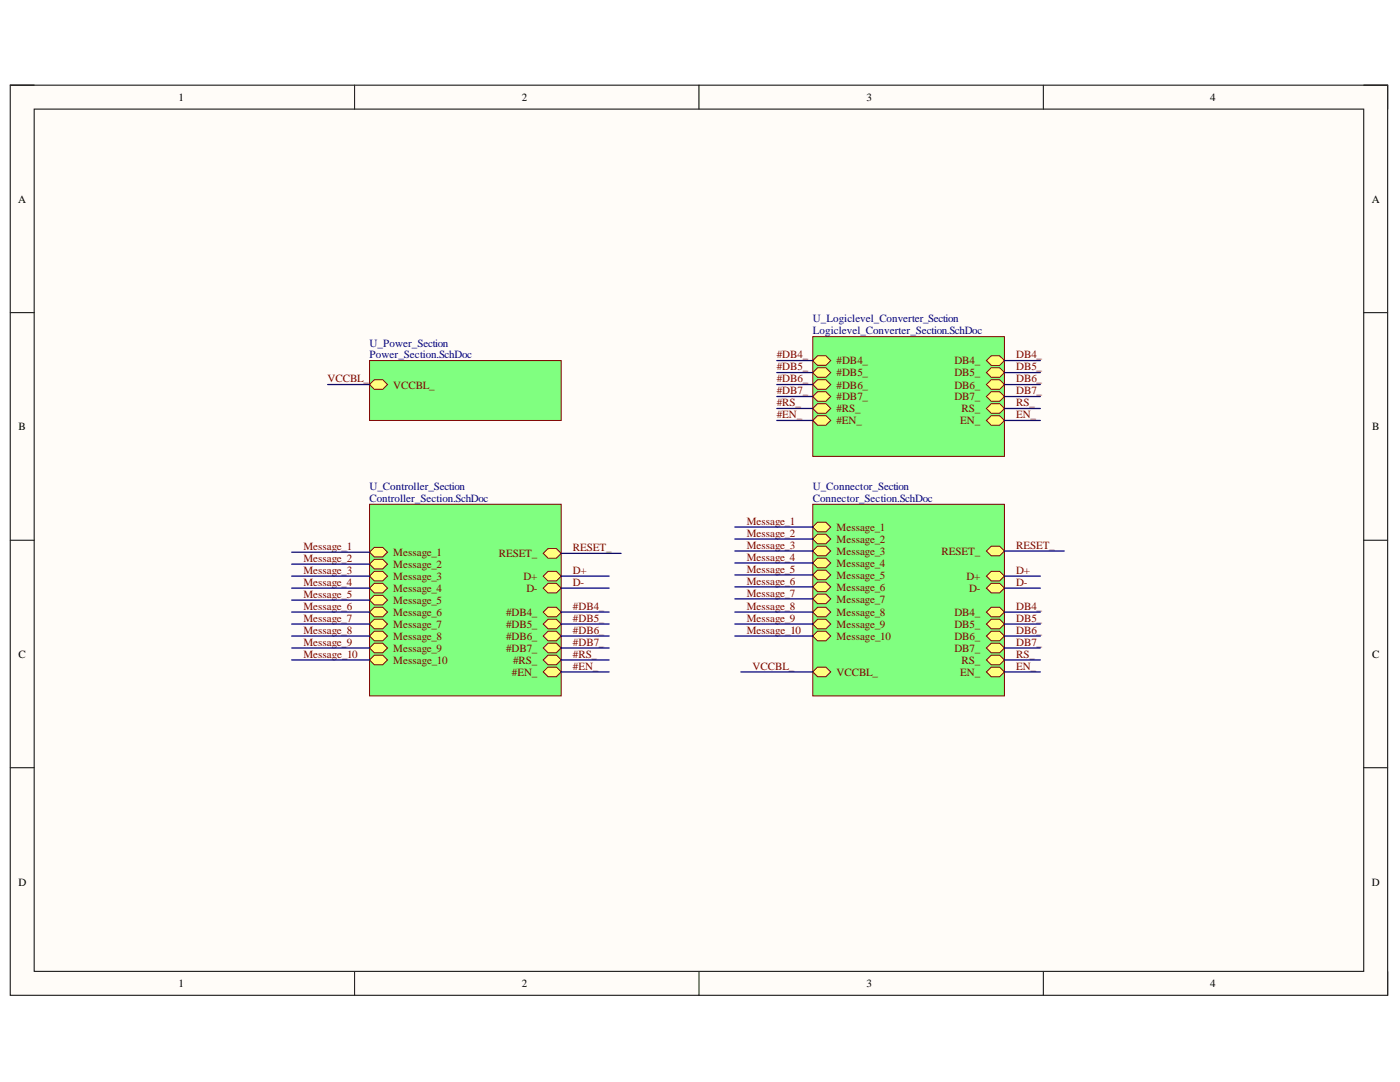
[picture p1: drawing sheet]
<svg xmlns="http://www.w3.org/2000/svg" width="279mm" height="216mm" viewBox="0 0 279 216" stroke-linecap="round" stroke-linejoin="round" font-family="sans-serif">
<path d="M2 17h274.9v181.6h-274.9z" fill-rule="evenodd" fill="#fffcf8"/>
<path d="M2 17h274.9v181.6h-274.9z" fill="none" stroke="#000" stroke-width=".2"/>
<path d="M6.8 21.8h265.4v172h-265.4z" fill-rule="evenodd" fill="#fffcf8"/>
<g fill="none" stroke="#000" stroke-width=".2">
<path d="M2 17h4.8M70.8 17v4.8M139.5 17v4.8M208.2 17v4.8M272.2 17h4.7v4.8M6.8 21.8h265.4v172h-265.4zM2 62.4h4.8M272.2 62.4h4.7M2 107.8h4.8M272.2 107.8h4.7M2 153.2h4.8M272.2 153.2h4.7"/>
<path d="M70.8 193.8v4.8M139.5 193.8v4.8M208.2 193.8v4.8M276.9 193.8v4.8"/>
</g>
<path d="M73.7 100.6h38.3v38.3h-38.3z" fill-rule="evenodd" fill="#80ff80"/>
<path d="M73.7 100.6h38.3v38.3h-38.3z" fill="none" stroke="#800000" stroke-width=".2"/>
<path d="M108.4 115l1-1h1.6l1 1-1 .9h-1.6z" fill-rule="evenodd" fill="#ffff80"/>
<path d="M108.4 115l1-1h1.6l1 1-1 .9h-1.6z" fill="none" stroke="#800000" stroke-width=".2"/>
<path d="M108.4 110.4l1-.9h1.6l1 .9-1 1h-1.6z" fill-rule="evenodd" fill="#ffff80"/>
<path d="M108.4 110.4l1-.9h1.6l1 .9-1 1h-1.6z" fill="none" stroke="#800000" stroke-width=".2"/>
<path d="M108.4 117.4l1-1h1.6l1 1-1 .9h-1.6z" fill-rule="evenodd" fill="#ffff80"/>
<path d="M108.4 117.4l1-1h1.6l1 1-1 .9h-1.6z" fill="none" stroke="#800000" stroke-width=".2"/>
<path d="M108.4 122.1l1-.9h1.6l1 .9-1 1h-1.6z" fill-rule="evenodd" fill="#ffff80"/>
<path d="M108.4 122.1l1-.9h1.6l1 .9-1 1h-1.6z" fill="none" stroke="#800000" stroke-width=".2"/>
<path d="M108.4 124.5l1-.9h1.6l1 .9-1 1h-1.6z" fill-rule="evenodd" fill="#ffff80"/>
<path d="M108.4 124.5l1-.9h1.6l1 .9-1 1h-1.6z" fill="none" stroke="#800000" stroke-width=".2"/>
<path d="M108.4 126.9l1-.9h1.6l1 .9-1 1h-1.6z" fill-rule="evenodd" fill="#ffff80"/>
<path d="M108.4 126.9l1-.9h1.6l1 .9-1 1h-1.6z" fill="none" stroke="#800000" stroke-width=".2"/>
<path d="M108.4 129.3l1-1h1.6l1 1-1 1h-1.6z" fill-rule="evenodd" fill="#ffff80"/>
<path d="M108.4 129.3l1-1h1.6l1 1-1 1h-1.6z" fill="none" stroke="#800000" stroke-width=".2"/>
<path d="M108.4 131.7l1-1h1.6l1 1-1 .9h-1.6z" fill-rule="evenodd" fill="#ffff80"/>
<path d="M108.4 131.7l1-1h1.6l1 1-1 .9h-1.6z" fill="none" stroke="#800000" stroke-width=".2"/>
<path d="M108.4 134.1l1-1h1.6l1 1-1 .9h-1.6z" fill-rule="evenodd" fill="#ffff80"/>
<path d="M108.4 134.1l1-1h1.6l1 1-1 .9h-1.6z" fill="none" stroke="#800000" stroke-width=".2"/>
<path d="M73.7 131.7l1-1h1.7l.9 1-.9 .9h-1.7z" fill-rule="evenodd" fill="#ffff80"/>
<path d="M73.7 131.7l1-1h1.7l.9 1-.9 .9h-1.7z" fill="none" stroke="#800000" stroke-width=".2"/>
<path d="M73.7 129.3l1-1h1.7l.9 1-.9 1h-1.7z" fill-rule="evenodd" fill="#ffff80"/>
<path d="M73.7 129.3l1-1h1.7l.9 1-.9 1h-1.7z" fill="none" stroke="#800000" stroke-width=".2"/>
<path d="M73.7 126.9l1-.9h1.7l.9 .9-.9 1h-1.7z" fill-rule="evenodd" fill="#ffff80"/>
<path d="M73.7 126.9l1-.9h1.7l.9 .9-.9 1h-1.7z" fill="none" stroke="#800000" stroke-width=".2"/>
<path d="M73.7 124.5l1-.9h1.7l.9 .9-.9 1h-1.7z" fill-rule="evenodd" fill="#ffff80"/>
<path d="M73.7 124.5l1-.9h1.7l.9 .9-.9 1h-1.7z" fill="none" stroke="#800000" stroke-width=".2"/>
<path d="M73.7 122.1l1-.9h1.7l.9 .9-.9 1h-1.7z" fill-rule="evenodd" fill="#ffff80"/>
<path d="M73.7 122.1l1-.9h1.7l.9 .9-.9 1h-1.7z" fill="none" stroke="#800000" stroke-width=".2"/>
<path d="M73.7 119.7l1-.9h1.7l.9 .9-.9 1h-1.7z" fill-rule="evenodd" fill="#ffff80"/>
<path d="M73.7 119.7l1-.9h1.7l.9 .9-.9 1h-1.7z" fill="none" stroke="#800000" stroke-width=".2"/>
<path d="M73.7 117.4l1-1h1.7l.9 1-.9 .9h-1.7z" fill-rule="evenodd" fill="#ffff80"/>
<path d="M73.7 117.4l1-1h1.7l.9 1-.9 .9h-1.7z" fill="none" stroke="#800000" stroke-width=".2"/>
<path d="M73.7 115l1-1h1.7l.9 1-.9 .9h-1.7z" fill-rule="evenodd" fill="#ffff80"/>
<path d="M73.7 115l1-1h1.7l.9 1-.9 .9h-1.7z" fill="none" stroke="#800000" stroke-width=".2"/>
<path d="M73.7 112.6l1-1h1.7l.9 1-.9 .9h-1.7z" fill-rule="evenodd" fill="#ffff80"/>
<path d="M73.7 112.6l1-1h1.7l.9 1-.9 .9h-1.7z" fill="none" stroke="#800000" stroke-width=".2"/>
<path d="M73.7 110.2l1-1h1.7l.9 1-.9 .9h-1.7z" fill-rule="evenodd" fill="#ffff80"/>
<path d="M73.7 110.2l1-1h1.7l.9 1-.9 .9h-1.7z" fill="none" stroke="#800000" stroke-width=".2"/>
<path d="M73.7 71.9h38.3v12h-38.3z" fill-rule="evenodd" fill="#80ff80"/>
<path d="M73.7 71.9h38.3v12h-38.3z" fill="none" stroke="#800000" stroke-width=".2"/>
<path d="M73.7 76.7l1-.9h1.7l.9 .9-.9 1h-1.7z" fill-rule="evenodd" fill="#ffff80"/>
<path d="M73.7 76.7l1-.9h1.7l.9 .9-.9 1h-1.7z" fill="none" stroke="#800000" stroke-width=".2"/>
<path d="M162.2 100.6h38.3v38.3h-38.3z" fill-rule="evenodd" fill="#80ff80"/>
<path d="M162.2 100.6h38.3v38.3h-38.3z" fill="none" stroke="#800000" stroke-width=".2"/>
<path d="M196.9 110l.9-1h1.7l1 1-1 .9h-1.7z" fill-rule="evenodd" fill="#ffff80"/>
<path d="M196.9 110l.9-1h1.7l1 1-1 .9h-1.7z" fill="none" stroke="#800000" stroke-width=".2"/>
<path d="M196.9 115l.9-1h1.7l1 1-1 .9h-1.7z" fill-rule="evenodd" fill="#ffff80"/>
<path d="M196.9 115l.9-1h1.7l1 1-1 .9h-1.7z" fill="none" stroke="#800000" stroke-width=".2"/>
<path d="M162.2 119.5l1-1h1.6l1 1-1 1h-1.6z" fill-rule="evenodd" fill="#ffff80"/>
<path d="M162.2 119.5l1-1h1.6l1 1-1 1h-1.6z" fill="none" stroke="#800000" stroke-width=".2"/>
<path d="M196.9 122.1l.9-.9h1.7l1 .9-1 1h-1.7z" fill-rule="evenodd" fill="#ffff80"/>
<path d="M196.9 122.1l.9-.9h1.7l1 .9-1 1h-1.7z" fill="none" stroke="#800000" stroke-width=".2"/>
<path d="M162.2 117.1l1-.9h1.6l1 .9-1 1h-1.6z" fill-rule="evenodd" fill="#ffff80"/>
<path d="M162.2 117.1l1-.9h1.6l1 .9-1 1h-1.6z" fill="none" stroke="#800000" stroke-width=".2"/>
<path d="M162.2 114.7l1-.9h1.6l1 .9-1 1h-1.6z" fill-rule="evenodd" fill="#ffff80"/>
<path d="M162.2 114.7l1-.9h1.6l1 .9-1 1h-1.6z" fill="none" stroke="#800000" stroke-width=".2"/>
<path d="M162.2 112.3l1-.9h1.6l1 .9-1 1h-1.6z" fill-rule="evenodd" fill="#ffff80"/>
<path d="M162.2 112.3l1-.9h1.6l1 .9-1 1h-1.6z" fill="none" stroke="#800000" stroke-width=".2"/>
<path d="M162.2 109.9l1-.9h1.6l1 .9-1 1h-1.6z" fill-rule="evenodd" fill="#ffff80"/>
<path d="M162.2 109.9l1-.9h1.6l1 .9-1 1h-1.6z" fill="none" stroke="#800000" stroke-width=".2"/>
<path d="M162.2 107.6l1-1h1.6l1 1-1 .9h-1.6z" fill-rule="evenodd" fill="#ffff80"/>
<path d="M162.2 107.6l1-1h1.6l1 1-1 .9h-1.6z" fill="none" stroke="#800000" stroke-width=".2"/>
<path d="M162.2 105.2l1-1h1.6l1 1-1 .9h-1.6z" fill-rule="evenodd" fill="#ffff80"/>
<path d="M162.2 105.2l1-1h1.6l1 1-1 .9h-1.6z" fill="none" stroke="#800000" stroke-width=".2"/>
<path d="M162.2 126.9l1-.9h1.6l1 .9-1 1h-1.6z" fill-rule="evenodd" fill="#ffff80"/>
<path d="M162.2 126.9l1-.9h1.6l1 .9-1 1h-1.6z" fill="none" stroke="#800000" stroke-width=".2"/>
<path d="M162.2 122.1l1-.9h1.6l1 .9-1 1h-1.6z" fill-rule="evenodd" fill="#ffff80"/>
<path d="M162.2 122.1l1-.9h1.6l1 .9-1 1h-1.6z" fill="none" stroke="#800000" stroke-width=".2"/>
<path d="M162.2 124.5l1-.9h1.6l1 .9-1 1h-1.6z" fill-rule="evenodd" fill="#ffff80"/>
<path d="M162.2 124.5l1-.9h1.6l1 .9-1 1h-1.6z" fill="none" stroke="#800000" stroke-width=".2"/>
<path d="M196.9 117.4l.9-1h1.7l1 1-1 .9h-1.7z" fill-rule="evenodd" fill="#ffff80"/>
<path d="M196.9 117.4l.9-1h1.7l1 1-1 .9h-1.7z" fill="none" stroke="#800000" stroke-width=".2"/>
<path d="M196.9 124.5l.9-.9h1.7l1 .9-1 1h-1.7z" fill-rule="evenodd" fill="#ffff80"/>
<path d="M196.9 124.5l.9-.9h1.7l1 .9-1 1h-1.7z" fill="none" stroke="#800000" stroke-width=".2"/>
<path d="M196.9 126.9l.9-.9h1.7l1 .9-1 1h-1.7z" fill-rule="evenodd" fill="#ffff80"/>
<path d="M196.9 126.9l.9-.9h1.7l1 .9-1 1h-1.7z" fill="none" stroke="#800000" stroke-width=".2"/>
<path d="M196.9 129.3l.9-1h1.7l1 1-1 1h-1.7z" fill-rule="evenodd" fill="#ffff80"/>
<path d="M196.9 129.3l.9-1h1.7l1 1-1 1h-1.7z" fill="none" stroke="#800000" stroke-width=".2"/>
<path d="M196.9 131.7l.9-1h1.7l1 1-1 1h-1.7z" fill-rule="evenodd" fill="#ffff80"/>
<path d="M196.9 131.7l.9-1h1.7l1 1-1 1h-1.7z" fill="none" stroke="#800000" stroke-width=".2"/>
<path d="M196.9 134.1l.9-1h1.7l1 1-1 .9h-1.7z" fill-rule="evenodd" fill="#ffff80"/>
<path d="M196.9 134.1l.9-1h1.7l1 1-1 .9h-1.7z" fill="none" stroke="#800000" stroke-width=".2"/>
<path d="M162.2 134.1l1-1h1.6l1 1-1 .9h-1.6z" fill-rule="evenodd" fill="#ffff80"/>
<path d="M162.2 134.1l1-1h1.6l1 1-1 .9h-1.6z" fill="none" stroke="#800000" stroke-width=".2"/>
<path d="M162.2 67.2h38.3v23.9h-38.3z" fill-rule="evenodd" fill="#80ff80"/>
<path d="M162.2 67.2h38.3v23.9h-38.3z" fill="none" stroke="#800000" stroke-width=".2"/>
<path d="M196.9 71.9l.9-.9h1.7l1 .9-1 1h-1.7z" fill-rule="evenodd" fill="#ffff80"/>
<path d="M196.9 71.9l.9-.9h1.7l1 .9-1 1h-1.7z" fill="none" stroke="#800000" stroke-width=".2"/>
<path d="M196.9 74.3l.9-.9h1.7l1 .9-1 1h-1.7z" fill-rule="evenodd" fill="#ffff80"/>
<path d="M196.9 74.3l.9-.9h1.7l1 .9-1 1h-1.7z" fill="none" stroke="#800000" stroke-width=".2"/>
<path d="M196.9 76.7l.9-.9h1.7l1 .9-1 1h-1.7z" fill-rule="evenodd" fill="#ffff80"/>
<path d="M196.9 76.7l.9-.9h1.7l1 .9-1 1h-1.7z" fill="none" stroke="#800000" stroke-width=".2"/>
<path d="M196.9 79.1l.9-.9h1.7l1 .9-1 1h-1.7z" fill-rule="evenodd" fill="#ffff80"/>
<path d="M196.9 79.1l.9-.9h1.7l1 .9-1 1h-1.7z" fill="none" stroke="#800000" stroke-width=".2"/>
<path d="M196.9 81.5l.9-1h1.7l1 1-1 1h-1.7z" fill-rule="evenodd" fill="#ffff80"/>
<path d="M196.9 81.5l.9-1h1.7l1 1-1 1h-1.7z" fill="none" stroke="#800000" stroke-width=".2"/>
<path d="M196.9 83.9l.9-1h1.7l1 1-1 1h-1.7z" fill-rule="evenodd" fill="#ffff80"/>
<path d="M196.9 83.9l.9-1h1.7l1 1-1 1h-1.7z" fill="none" stroke="#800000" stroke-width=".2"/>
<path d="M162.2 71.9l1-.9h1.6l1 .9-1 1h-1.6z" fill-rule="evenodd" fill="#ffff80"/>
<path d="M162.2 71.9l1-.9h1.6l1 .9-1 1h-1.6z" fill="none" stroke="#800000" stroke-width=".2"/>
<path d="M162.2 74.3l1-.9h1.6l1 .9-1 1h-1.6z" fill-rule="evenodd" fill="#ffff80"/>
<path d="M162.2 74.3l1-.9h1.6l1 .9-1 1h-1.6z" fill="none" stroke="#800000" stroke-width=".2"/>
<path d="M162.2 76.7l1-.9h1.6l1 .9-1 1h-1.6z" fill-rule="evenodd" fill="#ffff80"/>
<path d="M162.2 76.7l1-.9h1.6l1 .9-1 1h-1.6z" fill="none" stroke="#800000" stroke-width=".2"/>
<path d="M162.2 79.1l1-.9h1.6l1 .9-1 1h-1.6z" fill-rule="evenodd" fill="#ffff80"/>
<path d="M162.2 79.1l1-.9h1.6l1 .9-1 1h-1.6z" fill="none" stroke="#800000" stroke-width=".2"/>
<path d="M162.2 81.5l1-1h1.6l1 1-1 1h-1.6z" fill-rule="evenodd" fill="#ffff80"/>
<path d="M162.2 81.5l1-1h1.6l1 1-1 1h-1.6z" fill="none" stroke="#800000" stroke-width=".2"/>
<path d="M162.2 83.9l1-1h1.6l1 1-1 1h-1.6z" fill-rule="evenodd" fill="#ffff80"/>
<path d="M162.2 83.9l1-1h1.6l1 1-1 1h-1.6z" fill="none" stroke="#800000" stroke-width=".2"/>
<g fill="none" stroke="#000080" stroke-width=".25">
<path d="M65.4 76.7h8.3M155 76.7h7.2M155 71.9h7.2M155 74.3h7.2M155 79.1h7.2M200.5 76.7h7.1M200.5 71.9h7.1M200.5 74.3h7.1M200.5 79.1h7.1M155 81.5h7.2M155 83.9h7.2M200.5 81.5h7.1"/>
<path d="M200.5 83.9h7.1M58.2 115h15.5M58.2 117.4h15.5M58.2 119.7h15.5M58.2 112.6h15.5M58.2 110.2h15.5M112 110.4h12M112 115h9.6M112 117.4h9.6M146.7 109.9h15.5M146.7 119.5h15.5M146.7 117.1h15.5"/>
<path d="M146.7 114.7h15.5M146.7 107.6h15.5M146.7 105.2h15.5M146.7 112.3h15.5M200.5 110h11.9M200.5 115h7.1M200.5 117.4h7.1M58.2 126.9h15.5M58.2 124.5h15.5M58.2 122.1h15.5M58.2 129.3h15.5M58.2 131.7h15.5"/>
<path d="M112 126.9h9.6M112 124.5h9.6M112 122.1h9.6M112 129.3h9.6M112 131.7h9.6M112 134.1h9.6M146.7 126.9h15.5M146.7 124.5h15.5M146.7 122.1h15.5M147.9 134.1h14.3M200.5 126.9h7.1M200.5 124.5h7.1"/>
<path d="M200.5 122.1h7.1M200.5 129.3h7.1M200.5 131.7h7.1M200.5 134.1h7.1"/>
</g>
<g font-size="2.2">
<text x="35.6" y="20.1">1</text>
<text x="104.1" y="20.1">2</text>
<text x="173" y="20.1">3</text>
<text x="241.5" y="20.1">4</text>
<text x="3.6" y="40.4">A</text>
<text x="273.8" y="40.4">A</text>
<text x="3.7" y="85.8">B</text>
<text x="273.9" y="85.8">B</text>
<text x="3.7" y="131.3">C</text>
<text x="273.9" y="131.3">C</text>
<text x="3.7" y="176.7">D</text>
<text x="273.8" y="176.7">D</text>
<text x="35.6" y="197">1</text>
<text x="104.1" y="197">2</text>
<text x="173" y="197">3</text>
<text x="241.5" y="197">4</text>
</g>
<g font-size="2.2" fill="#000080">
<text x="162.2" y="64.3">U_Logiclevel_Converter_Section</text>
<text x="73.7" y="69.2">U_Power_Section</text>
<text x="73.7" y="71.5">Power_Section.SchDoc</text>
<text x="162.2" y="66.7">Logiclevel_Converter_Section.SchDoc</text>
<text x="73.7" y="97.8">U_Controller_Section</text>
<text x="73.7" y="100.2">Controller_Section.SchDoc</text>
<text x="162.2" y="97.8">U_Connector_Section</text>
<text x="162.2" y="100.2">Connector_Section.SchDoc</text>
</g>
<g font-size="2.2" fill="#800000">
<text x="155" y="71.5">#DB4_</text>
<text x="202.8" y="71.5">DB4_</text>
<text x="65.4" y="76.3">VCCBL_</text>
<text x="78.5" y="77.5">VCCBL_</text>
<text x="155" y="73.9">#DB5_</text>
<text x="155" y="76.3">#DB6_</text>
<text x="167" y="72.7">#DB4_</text>
<text x="167" y="75.1">#DB5_</text>
<text x="167" y="77.5">#DB6_</text>
<text x="190.5" y="72.7">DB4_</text>
<text x="190.5" y="75.1">DB5_</text>
<text x="190.5" y="77.5">DB6_</text>
<text x="202.8" y="73.9">DB5_</text>
<text x="202.8" y="76.3">DB6_</text>
<text x="155" y="78.7">#DB7_</text>
<text x="155" y="81.1">#RS_</text>
<text x="155" y="83.4">#EN_</text>
<text x="167" y="79.9">#DB7_</text>
<text x="167" y="82.3">#RS_</text>
<text x="190.5" y="79.9">DB7_</text>
<text x="191.9" y="82.3">RS_</text>
<text x="202.8" y="78.7">DB7_</text>
<text x="202.8" y="81.1">RS_</text>
<text x="202.8" y="83.4">EN_</text>
<text x="167" y="84.6">#EN_</text>
<text x="191.6" y="84.6">EN_</text>
<text x="149" y="104.8">Message_1</text>
<text x="149" y="107.1">Message_2</text>
<text x="167" y="105.9">Message_1</text>
<text x="60.6" y="112.1">Message_2</text>
<text x="60.6" y="109.7">Message_1</text>
<text x="78.5" y="113.4">Message_2</text>
<text x="78.5" y="110.9">Message_1</text>
<text x="99.5" y="111.2">RESET_</text>
<text x="114.3" y="110">RESET_</text>
<text x="149" y="109.5">Message_3</text>
<text x="149" y="111.9">Message_4</text>
<text x="167" y="113.1">Message_4</text>
<text x="167" y="110.7">Message_3</text>
<text x="167" y="108.3">Message_2</text>
<text x="187.9" y="110.7">RESET_</text>
<text x="202.8" y="109.5">RESET_</text>
<text x="60.6" y="119.3">Message_5</text>
<text x="60.6" y="116.9">Message_4</text>
<text x="60.6" y="114.6">Message_3</text>
<text x="78.5" y="118.1">Message_4</text>
<text x="78.5" y="115.7">Message_3</text>
<text x="104.5" y="115.7">D+</text>
<text x="105" y="118.1">D-</text>
<text x="114.3" y="114.6">D+</text>
<text x="114.3" y="116.9">D-</text>
<text x="149" y="114.3">Message_5</text>
<text x="149" y="116.7">Message_6</text>
<text x="149" y="119">Message_7</text>
<text x="167" y="117.9">Message_6</text>
<text x="167" y="115.5">Message_5</text>
<text x="192.9" y="115.7">D+</text>
<text x="193.4" y="118.1">D-</text>
<text x="202.8" y="114.6">D+</text>
<text x="202.8" y="116.9">D-</text>
<text x="60.6" y="124.1">Message_7</text>
<text x="60.6" y="121.7">Message_6</text>
<text x="78.5" y="125.3">Message_7</text>
<text x="78.5" y="122.9">Message_6</text>
<text x="78.5" y="120.5">Message_5</text>
<text x="101" y="122.9">#DB4_</text>
<text x="101" y="125.3">#DB5_</text>
<text x="114.3" y="121.7">#DB4_</text>
<text x="114.3" y="124.1">#DB5_</text>
<text x="149" y="121.7">Message_8</text>
<text x="149" y="124.1">Message_9</text>
<text x="167" y="120.2">Message_7</text>
<text x="167" y="122.9">Message_8</text>
<text x="167" y="125.3">Message_9</text>
<text x="190.5" y="122.9">DB4_</text>
<text x="190.5" y="125.3">DB5_</text>
<text x="202.8" y="121.7">DB4_</text>
<text x="202.8" y="124.1">DB5_</text>
<text x="60.6" y="131.3">Message_10</text>
<text x="60.6" y="128.8">Message_9</text>
<text x="60.6" y="126.5">Message_8</text>
<text x="78.5" y="130">Message_9</text>
<text x="78.5" y="127.7">Message_8</text>
<text x="101" y="127.7">#DB6_</text>
<text x="101" y="130">#DB7_</text>
<text x="114.3" y="126.5">#DB6_</text>
<text x="114.3" y="128.8">#DB7_</text>
<text x="114.3" y="131.3">#RS_</text>
<text x="149" y="126.5">Message_10</text>
<text x="167" y="127.7">Message_10</text>
<text x="190.5" y="127.7">DB6_</text>
<text x="190.5" y="130">DB7_</text>
<text x="202.8" y="126.5">DB6_</text>
<text x="202.8" y="128.8">DB7_</text>
<text x="202.8" y="131.3">RS_</text>
<text x="78.5" y="132.5">Message_10</text>
<text x="102.2" y="134.8">#EN_</text>
<text x="102.4" y="132.5">#RS_</text>
<text x="114.3" y="133.7">#EN_</text>
<text x="150.2" y="133.7">VCCBL_</text>
<text x="167" y="134.8">VCCBL_</text>
<text x="191.6" y="134.8">EN_</text>
<text x="191.9" y="132.5">RS_</text>
<text x="202.8" y="133.7">EN_</text>
</g>
</svg>
